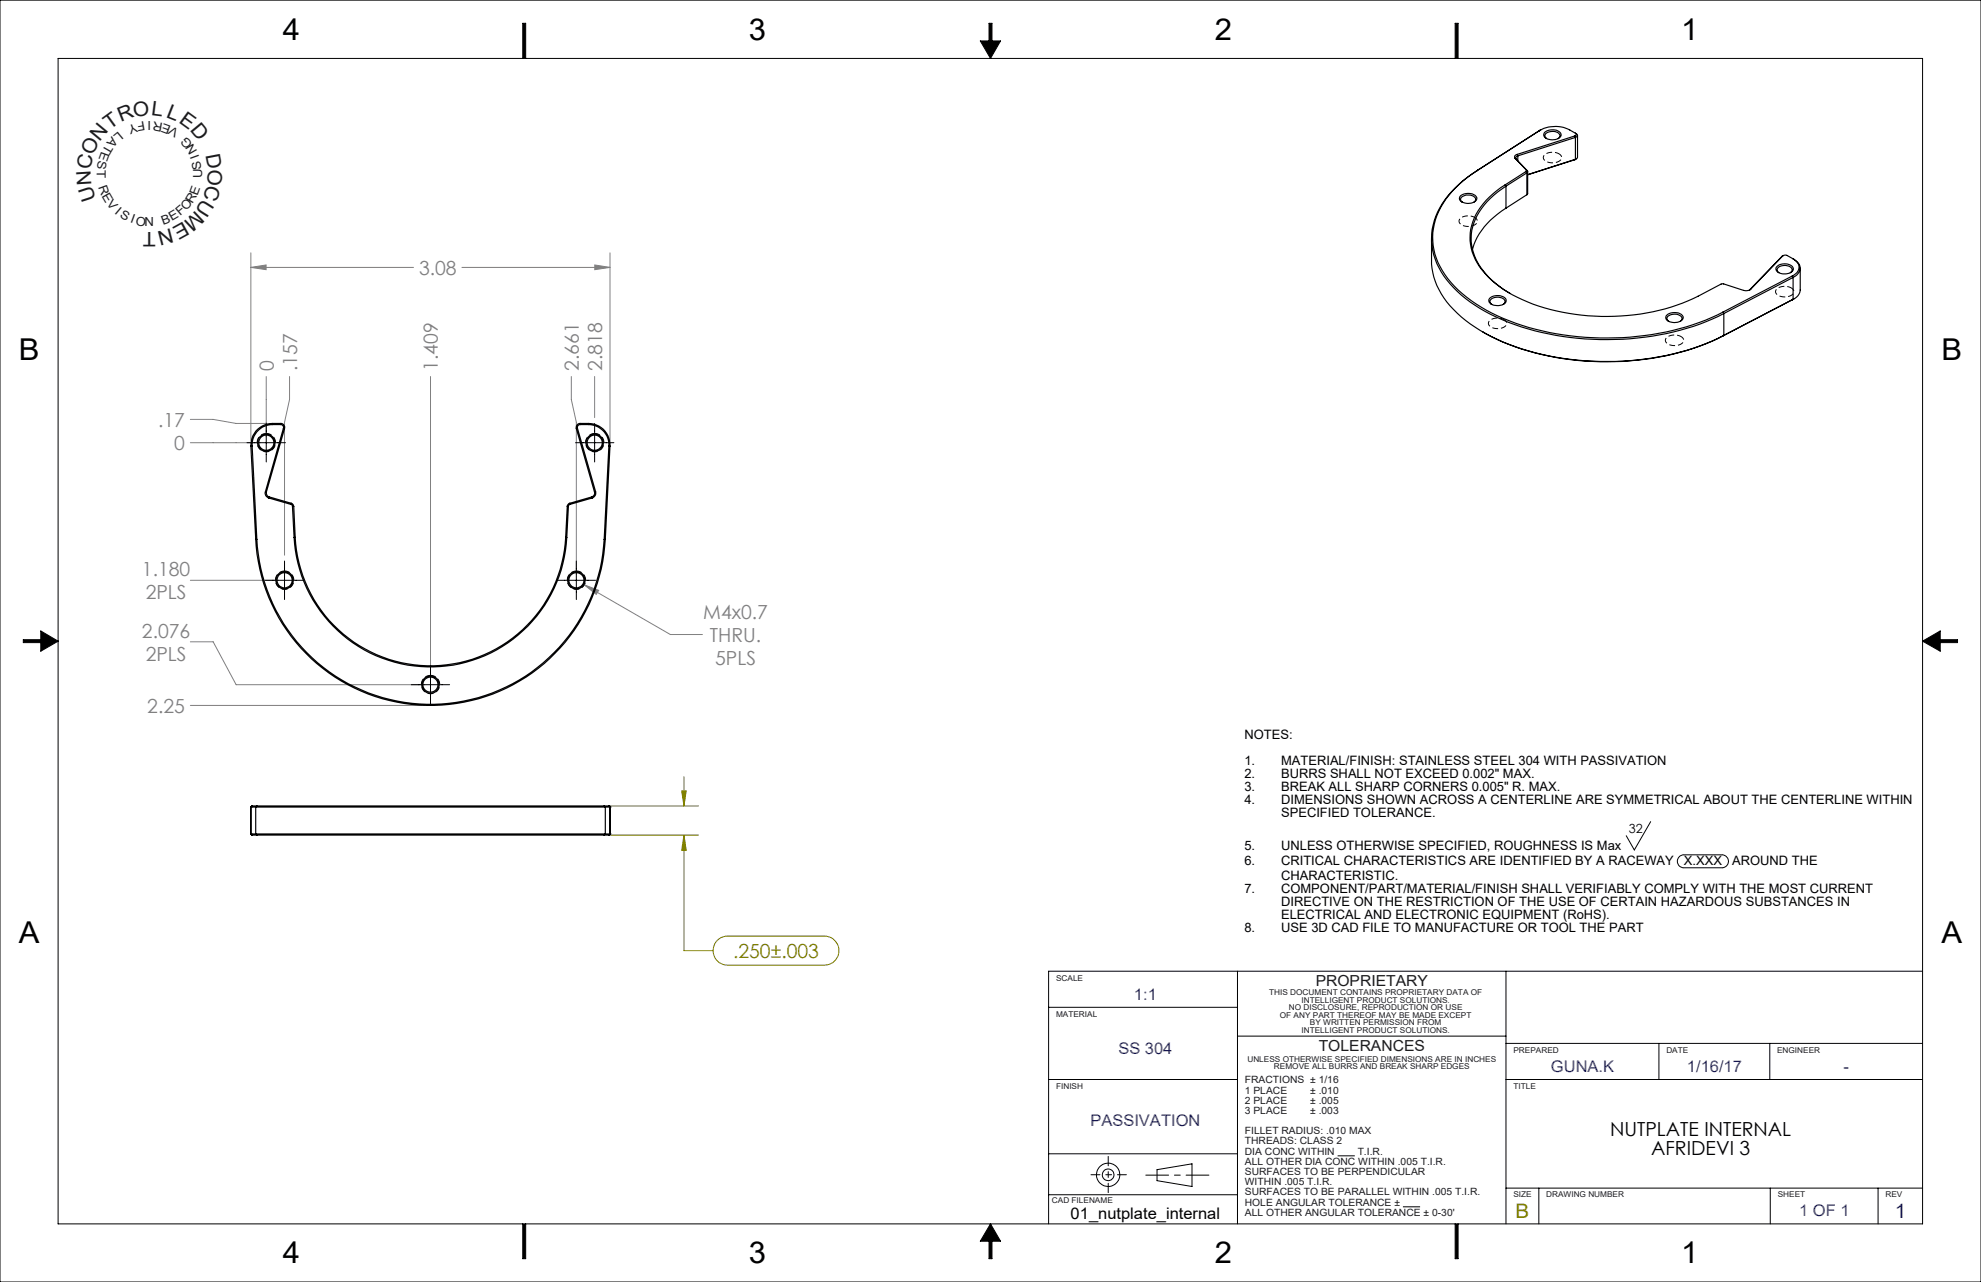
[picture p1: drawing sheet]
<svg xmlns="http://www.w3.org/2000/svg" width="432mm" height="279mm" viewBox="0 0 432 279" stroke-linecap="round" stroke-linejoin="round" font-family="sans-serif">
<g fill="none" stroke="#000" stroke-width=".22">
<path d="M0 0h431.8v279.4h-431.8zM12.7 12.7h406.4v254h-406.4zM113.9 12.7v-7.6h.7v7.6M215.6 5.1h.6v3.8h1.9l-2.2 3.8-2.2-3.8h1.9zM317.2 12.7v-7.6h.6v7.6M53.8 96.5h8.4M58 92.3v8.4M125.4 96.5h8.4M129.6 92.3v8.4M5.1 139.4h3.8v-1.9l3.8 2.2-3.8 2.2v-1.8h-3.8zM57.8 126.5h8.4M62 122.3v8.4"/>
<path d="M121.5 126.5h8.3M125.6 122.3v8.4M419.1 139.7l3.8-2.2v1.9h3.8v.7h-3.8v1.8zM89.6 149.2h8.4M93.8 145v8.4M359.8 179.1l-3.6 6.1-1.7-3.1M366.1 186.7l.8-.4h8.5a1.41 1.41 0 0 1 1.4 1.4 1.41 1.41 0 0 1-1.4 1.4h-8.4a1.43 1.43 0 0 1-1.3-.9 1.43 1.43 0 0 1 .4-1.5zM228.6 219.5h41.1M269.7 211.7v55M328.3 211.7v55M419.1 211.7h-190.5v55M228.6 235.3h41.1"/>
<path d="M269.7 225.8h58.6M328.3 235.3h90.8M328.3 227.4h90.8M361.6 227.4v7.9M385.8 227.4v7.9M228.6 251.5h41.1M252.2 254.9l7.6-1.3v5l-7.6-1.3zM291.6 251.9h3.7M328.3 258.9h90.8M335.4 258.9v7.8M385.9 258.9v7.8M409.4 258.9v7.8"/>
<path d="M113.9 266.7v7.6h.7v-7.6M215.9 266.7l2.2 3.8h-1.9v3.8h-.6v-3.8h-1.9zM228.6 260.4h41.1M305.8 263h3.7M317.2 266.7v7.6h.6v-7.6"/>
<circle cx="241.5" cy="256" r="1.26"/>
<circle cx="241.5" cy="256" r="2.54"/>
</g>
<path d="M133.1 175.6h19.2M148.6 172.4h1l-.5 3.2zM149.1 169.3v6.3M133.1 182h19.2M149.1 182l.5 3.3h-1zM149.1 182v25.2h6.3M156.1 205.2l.2-.2a3.1 3.1 0 0 1 2.3-1h21.1a3.2 3.2 0 0 1 3.1 3.2 3.2 3.2 0 0 1-3.1 3.2h-21.1a3.2 3.2 0 0 1-2.8-1.9 3.2 3.2 0 0 1 .3-3.3z" fill="none" stroke="#808000" stroke-width=".22"/>
<path d="M237.8 256h7.7" fill="none" stroke="#000" stroke-width=".22" stroke-dasharray="15.2 1.3 1.3 1.3" stroke-dashoffset="13.3"/>
<path d="M241.6 252v7.9" fill="none" stroke="#000" stroke-width=".22" stroke-dasharray="15.2 1.3 1.3 1.3" stroke-dashoffset="13.2"/>
<path d="M249.8 256.1h13.7" fill="none" stroke="#000" stroke-width=".22" stroke-dasharray="15.2 1.3 1.3 1.3" stroke-dashoffset="10.3"/>
<path d="M113.9 5.1v7.6h.7v-7.6zM215.6 5.1v3.8h-1.9l2.2 3.8 2.2-3.8h-1.9v-3.8zM317.2 5.1v7.6h.6v-7.6zM419.1 139.7l3.8 2.2v-1.8h3.8v-.7h-3.8v-1.9zM317.2 266.7v7.6h.6v-7.6zM215.9 266.7l-2.2 3.8h1.9v3.8h.6v-3.8h1.9zM113.9 266.7v7.6h.7v-7.6zM5.1 139.4v.7h3.8v1.8l3.8-2.2-3.8-2.2v1.9z" fill-rule="evenodd" fill="#000"/>
<g fill="none" stroke="#808080" stroke-width=".22">
<path d="M54.7 58.3l3.3-.6v1.1zM54.7 55.1v40.9M54.7 58.3h35.4M100.7 58.3h32.3M129.6 57.7l3.4 .6-3.4 .5zM133 55.1v40.9M41.5 96.5h15.3M41.5 91.4h5l5 .9h6.6M58 82.1v13.1M63.1 82.1v5l-1.1 4.9v29M93.8 82.1v65.9M124.5 82.1v5l1.1 4.9v33.2"/>
<path d="M129.6 82.1v8.9M41.5 126.5h19.2M41.5 139.9h5l5 9.3h41.1M127.4 127.5l3.1 1.2-.5 .8zM127.4 127.5l18.7 10.8h7M41.5 153.7h51.1"/>
</g>
<path d="M58.1 94.5a2 2 0 0 0-1.8 2.9 2 2 0 0 0 3.4 .2 2 2 0 0 0-1.4-3.1h-.2M129.6 94.5a2 2 0 0 0-1.7 2.9 2 2 0 0 0 3.4 .2 2 2 0 0 0-1.5-3.1h-.2M62 124.4a2 2 0 0 0-1.7 3 2 2 0 0 0 3.4 .2 2 2 0 0 0-1.5-3.1l-.2-.1M125.7 124.4a2 2 0 0 0-1.8 3 2 2 0 0 0 3.4 .2 2 2 0 0 0-1.4-3.1l-.2-.1M93.8 147.2a2 2 0 0 0-1.7 2.9 2 2 0 0 0 3.4 .2 2 2 0 0 0-1.5-3.1h-.2" fill="none" stroke="#000" stroke-width=".22" stroke-dasharray="1.3 .6" stroke-dashoffset=".1" stroke-linecap="butt"/>
<path d="M339.8 33.5a2.54 2.54 0 0 0-3.4 .7 1.73 1.73 0 0 0 2.2 1.3 1.37 1.37 0 0 0 1.7-1.5l-.5-.5M321.4 47.4a2.54 2.54 0 0 0-3.4 .7 1.73 1.73 0 0 0 2.3 1.2 1.37 1.37 0 0 0 1.6-1.4l-.5-.5M327.8 69.7a2.54 2.54 0 0 0-3.4 .6 1.73 1.73 0 0 0 2.3 1.3 1.37 1.37 0 0 0 1.6-1.4l-.5-.5M366.4 73.3a2.54 2.54 0 0 0-3.4 .7 1.73 1.73 0 0 0 2.3 1.3 1.37 1.37 0 0 0 1.6-1.5l-.5-.5M390.4 62.7a2.54 2.54 0 0 0-3.4 .7 1.73 1.73 0 0 0 2.3 1.3 1.37 1.37 0 0 0 1.6-1.5l-.5-.5" fill="none" stroke="#000" stroke-width=".22" stroke-dasharray="1.3 .6" stroke-dashoffset=".4" stroke-linecap="butt"/>
<path d="M148.6 172.4h1l-.5 3.2zM149.1 182l.5 3.3h-1z" fill="#808000"/>
<path d="M127.4 127.5l2.6 2 .5-.8zM54.7 58.3l3.3-.6v1.1zM129.6 57.7l3.4 .6-3.4 .5z" fill="#808080"/>
<g fill="none" stroke="#000" stroke-width=".25">
<path d="M321.9 37.3l.2-.2a20.1 20.1 0 0 0-9.5 11.8 13.9 13.9 0 0 0 3.7 12.7 35.4 35.4 0 0 0 16.9 9.8 61.6 61.6 0 0 0 39.9-2.2l2.5-1.2M321.9 37.3a21.1 21.1 0 0 0-9.3 10.8 14.3 14.3 0 0 0 4.2 14.6 38.6 38.6 0 0 0 19.3 9.8 61.4 61.4 0 0 0 38.4-3.5l1.2-.7M330.3 34.5l2.4 2.5M330.3 34.5l.2 .2M330.5 34.7l2.4 2.5M330.7 33.7a.54 .54 0 0 0-.5 .3 .54 .54 0 0 0 .1 .5M330.7 33.7l.1 .3M330.8 34a.44 .44 0 0 0-.4 .2 .44 .44 0 0 0 .1 .5M330.8 34v1M332.6 37.4l-4.5 2.9M332.6 37.4l.2 .3M332.7 37l-.1 .4"/>
<path d="M332.7 37l.2 .2M332.8 37.7l-4.5 2.9M332.8 37.7v4.7M332.9 37.2l.1 .2-.2 .3M333 37.4v4.8l-.2 .2M335.7 28.4a7.1 7.1 0 0 1 7.7 .6M335.7 28.4l-13.8 8.9M335.8 28.3l-.3 .2 .2-.1M336.8 28.8a2.49 2.49 0 0 1 3.5 .4 1.5 1.5 0 0 1-2 1.3 1.52 1.52 0 0 1-1.8-1.3zM337.1 30.2a.78 .78 0 0 1-.3-.9 .78 .78 0 0 1 .8-.5 1.77 1.77 0 0 1 2.4 .8l-.4 .6M343.3 29.6l-12.6 4.1M343.3 29.6l.1 .4"/>
<path d="M343.4 29a.32 .32 0 0 1 .2 .4 .32 .32 0 0 1-.3 .2M343.4 29a.46 .46 0 0 1 .5 .5 .46 .46 0 0 1-.5 .5M343.4 30l-12.6 4M343.4 30v4.7M343.4 34.7l-10.4 3.4 10.3-3.3M343.4 34.7l-.1 .1M343.6 34.6l-.3 .2M343.9 29.5v4.8l-.5 .4M312 52v4.8a16.5 16.5 0 0 0 6.5 12.3 43.1 43.1 0 0 0 20.7 8.8 60.9 60.9 0 0 0 35.3-4.2l1.2-.6M318.4 42.7a2.66 2.66 0 0 1 3.4 .2 1.06 1.06 0 0 1-1.1 1.4 2.44 2.44 0 0 1-2.6-.8v-.4zM318.8 44.1a.7 .7 0 0 1-.4-.8 .7 .7 0 0 1 .6-.6 2.02 2.02 0 0 1 2.6 .6v.4l-.4 .4M328.1 40.3a14.9 14.9 0 0 0-7.6 10.5 12.2 12.2 0 0 0 4.6 10.2 34.6 34.6 0 0 0 18.3 7.5 46.5 46.5 0 0 0 26.7-3.9l5.3-2.8 4.6 1.5a1.85 1.85 0 0 0 1.6-.3"/>
<path d="M328.1 40.3l.2 .3M328.3 40.6a14.9 14.9 0 0 0-7.6 10.4 12.5 12.5 0 0 0 5.4 10.8l3.1 2.2M328.3 45.4a15.5 15.5 0 0 0-7.3 9M328.3 40.6v4.8M332.8 42.4l-4.5 3M387.2 58.2a2.43 2.43 0 0 1 3.7 .3 1.35 1.35 0 0 1-1.6 1.2 1.71 1.71 0 0 1-2.2-1.3zM387.7 59.4a.8 .8 0 0 1-.3-.9 .8 .8 0 0 1 .8-.5 1.73 1.73 0 0 1 2.4 .8l-.4 .6M388.4 55.9l-7 7.2M388.6 55.8l.9-.2 1.3 .8M388.6 55.8l-7 7.2M388.6 55.8l-.2 .1M388.7 55.7l-.3 .2"/>
<path d="M390.8 56.4a1.95 1.95 0 0 1 1.3 1.9 1.95 1.95 0 0 1-1.4 1.8M390.8 56.4a2.27 2.27 0 0 1 1.5 2.6l-.7 1-.8 .5M392.4 58.5l-.1 5.3-.7 .9-.8 .5M323.2 72.3a56.1 56.1 0 0 0 32.1 6.3 53.5 53.5 0 0 0 20.3-5.4M324.8 64.9a2.48 2.48 0 0 1 3.5 .5 1.36 1.36 0 0 1-1.6 1.2 1.89 1.89 0 0 1-2.2-1.1zM325.2 66.3a.78 .78 0 0 1-.4-.9 .78 .78 0 0 1 .8-.5 1.73 1.73 0 0 1 2.4 .9l-.3 .5M363.2 68.8a2.47 2.47 0 0 1 3.7 .3 1.75 1.75 0 0 1-2.3 1.2 1.2 1.2 0 0 1-1.4-1.5zM363.7 70a.7 .7 0 0 1-.4-.7 .7 .7 0 0 1 .7-.6 2.02 2.02 0 0 1 2.6 .6v.4l-.4 .3M375.6 68l.1 .3M375.7 68.3v4.8M375.7 73.1l-.1 .1M381.4 63.1l-.1 .1"/>
<path d="M381.6 63l-.2 .1M390.7 60.1l-15.1 7.9M390.7 60.1l.1 .4M390.8 60.5l-15.1 7.8M390.8 60.5v4.7M390.8 65.2l-15.2 8M391 65.2l-.3 .1 .1-.1M54.7 97.2h.3M54.7 97.2l1 20.3M55 97.2l1 20.3M59.4 92.3a4.7 4.7 0 0 0-4.7 4.9M59.4 92.5a4.5 4.5 0 0 0-4.4 4.7"/>
<path d="M59.4 92.5h1.8M59.4 92.3h1.8M59.4 92.3v.2M61.2 92.3a.88 .88 0 0 1 .8 1.1M61.2 92.5a.63 .63 0 0 1 .6 .8M61.2 92.3v.2M61.8 93.3l.2 .1M61.8 93.3l-3.9 13.8M62 93.4l-3.9 13.8M125.6 93.4l4 13.8M125.9 93.3l-.3 .1M125.9 93.3l3.9 13.8"/>
<path d="M126.5 92.5a.63 .63 0 0 0-.6 .8M126.5 92.3a.88 .88 0 0 0-.9 1.1M126.5 92.5h1.8M126.5 92.3v.2M126.5 92.3h1.8M128.3 92.5a4.5 4.5 0 0 1 4.4 4.7M128.3 92.3a4.6 4.6 0 0 1 4.7 4.9M128.3 92.3v.2M132.7 97.2h.3M132.7 97.2l-1 20.3M133 97.2l-1.1 20.3M55.7 117.5a38.1 38.1 0 0 0 38.1 36.2 38.1 38.1 0 0 0 38.1-36.2"/>
<path d="M55.7 117.5h.3M56 117.5a37.9 37.9 0 0 0 37.8 36 37.9 37.9 0 0 0 37.9-36M57.9 107.1a1.07 1.07 0 0 0 .7 1.4M57.9 107.1l.2 .1M58.1 107.2a.94 .94 0 0 0 .6 1.1M58.6 108.5l4.8 1.4M58.7 108.3l-.1 .2M58.7 108.3l4.8 1.4M63.4 109.9l.3 .2v.3M63.5 109.7l.4 .2 .1 .4M63.5 109.7l-.1 .2M63.7 110.4l.4 6.7"/>
<path d="M64 110.3l-.3 .1M64 110.3l.3 6.8M64.1 117.1a29.8 29.8 0 0 0 29.7 28.3 29.8 29.8 0 0 0 29.7-28.3M64.1 117.1h.2M64.3 117.1a29.5 29.5 0 0 0 29.5 28 29.5 29.5 0 0 0 29.5-28M123.3 117.1h.2M123.6 110.3l.3 .1M123.6 110.3l-.3 6.8M123.9 110.4l-.4 6.7M124.2 109.7h-.2l-.4 .6M124.2 109.7v.2M124.2 109.9l-.2 .2-.1 .3"/>
<path d="M129 108.3v.2M129 108.3l-4.8 1.4M129 108.5l-4.8 1.4M129.6 107.2a.88 .88 0 0 1-.6 1.1M129.8 107.1a1.14 1.14 0 0 1-.8 1.4M129.8 107.1l-.2 .1M131.7 117.5h.2M54.7 175.9h.1M54.7 175.9v5.9M54.7 175.9h1M55 175.6l-.3 .3M55.7 175.9h76.2"/>
<path d="M55.7 175.9v5.9M56 175.6h75.7M56 175.6h-1.1l-.2 .3M56 175.6l-.3 .3M131.7 175.6l.2 .3M131.7 175.6h1M131.9 175.9v5.9M131.9 175.9h1.1M132.7 175.6h.1M132.7 175.6l.3 .3M133 175.9h.1M133 175.9v5.9"/>
<path d="M54.7 181.8h.1M54.7 181.8l.2 .2h1.1M54.7 181.8l.3 .2M54.7 181.8h1M55.7 181.8h76.2M55.7 181.8l.3 .2M56 182h75.7M131.7 182h1M131.9 181.8l-.2 .2M131.9 181.8h1.1M132.7 182h.1M133 181.8h.1"/>
<path d="M133 181.8l-.3 .2"/>
<circle cx="58" cy="96.5" r="1.91"/>
<circle cx="58" cy="96.5" r="1.65"/>
<circle cx="129.6" cy="96.5" r="1.9"/>
<circle cx="129.6" cy="96.5" r="1.65"/>
<circle cx="62" cy="126.5" r="1.91"/>
<circle cx="62" cy="126.5" r="1.66"/>
<circle cx="125.6" cy="126.5" r="1.9"/>
<circle cx="125.6" cy="126.5" r="1.66"/>
<circle cx="93.8" cy="149.2" r="1.9"/>
<circle cx="93.8" cy="149.2" r="1.65"/>
</g>
<g font-size="6.6">
<text x="61.6" y="8.7">4</text>
<text x="163.2" y="8.7">3</text>
<text x="264.8" y="8.7">2</text>
<text x="366.4" y="8.7">1</text>
<text x="4.1" y="78.5">B</text>
<text x="423.2" y="78.5">B</text>
<text x="4.1" y="205.5">A</text>
<text x="423.2" y="205.5">A</text>
<text x="61.6" y="275.4">4</text>
<text x="163.2" y="275.4">3</text>
<text x="264.8" y="275.4">2</text>
<text x="366.4" y="275.4">1</text>
</g>
<g font-size="4.4" fill="#191924">
<text x="23.9" y="28.3" transform="rotate(-36 23.9 28.3)">T</text>
<text x="26.3" y="26.6" transform="rotate(-22 26.3 26.6)">R</text>
<text x="29.2" y="25.4" transform="rotate(-7 29.2 25.4)">O</text>
<text x="32.9" y="25" transform="rotate(7 32.9 25)">L</text>
<text x="36.1" y="25.5" transform="rotate(22 36.1 25.5)">L</text>
<text x="38.8" y="26.6" transform="rotate(36 38.8 26.6)">E</text>
<text x="41.3" y="28.4" transform="rotate(50 41.3 28.4)">D</text>
<text x="20.3" y="34" transform="rotate(-65 20.3 34)">O</text>
<text x="21.7" y="31" transform="rotate(-50 21.7 31)">N</text>
<text x="44.8" y="33.8" transform="rotate(79 44.8 33.8)">D</text>
<text x="19.7" y="37.1" transform="rotate(-79 19.7 37.1)">C</text>
<text x="19.9" y="40.3" transform="rotate(-94 19.9 40.3)">N</text>
<text x="45.2" y="40.2" transform="rotate(108 45.2 40.2)">C</text>
<text x="45.4" y="36.8" transform="rotate(94 45.4 36.8)">O</text>
<text x="20.9" y="43.3" transform="rotate(-108 20.9 43.3)">U</text>
<text x="42.7" y="45.8" transform="rotate(137 42.7 45.8)">M</text>
<text x="44.2" y="43.3" transform="rotate(122 44.2 43.3)">U</text>
<text x="34" y="50.6" transform="rotate(-180 34 50.6)">T</text>
<text x="37.3" y="49.8" transform="rotate(166 37.3 49.8)">N</text>
<text x="40.1" y="48.3" transform="rotate(151 40.1 48.3)">E</text>
</g>
<text font-size="4.4" fill="#f00" x="330.4" y="265.4">B</text>
<text font-size="4.4" fill="#00f" x="413" y="265.4">1</text>
<g font-size="4.2" fill="#808080">
<text x="91.3" y="59.9">3.08</text>
<text x="59.7" y="80.9" transform="rotate(-90 59.7 80.9)">0</text>
<text x="64.7" y="80.9" transform="rotate(-90 64.7 80.9)">.157</text>
<text x="95.5" y="80.9" transform="rotate(-90 95.5 80.9)">1.409</text>
<text x="126.2" y="80.9" transform="rotate(-90 126.2 80.9)">2.661</text>
<text x="131.2" y="80.9" transform="rotate(-90 131.2 80.9)">2.818</text>
<text x="34.5" y="93">.17</text>
<text x="38" y="98.1">0</text>
<text x="30.9" y="125.5">1.180</text>
<text x="31.8" y="130.6">2PLS</text>
<text x="153.3" y="134.8">M4x0.7</text>
<text x="30.9" y="138.9">2.076</text>
<text x="31.8" y="144">2PLS</text>
<text x="154.7" y="139.9">THRU.</text>
<text x="155.9" y="144.9">5PLS</text>
<text x="32.1" y="155.3">2.25</text>
</g>
<text font-size="4.2" fill="#808000" x="159.8" y="208.8">.250±.003</text>
<g font-size="4.2">
<text x="351" y="247.5">NUTPLATE INTERNAL</text>
<text x="359.9" y="251.7">AFRIDEVI 3</text>
</g>
<g font-size="3.5" fill="#00f">
<text x="247.2" y="217.8">1:1</text>
<text x="243.8" y="229.6">SS 304</text>
<text x="338.1" y="233.6">GUNA.K</text>
<text x="367.7" y="233.6">1/16/17</text>
<text x="401.8" y="233.6">-</text>
<text x="237.7" y="245.4">PASSIVATION</text>
<text x="392.2" y="265.1">1 OF 1</text>
</g>
<text font-size="3.5" x="233.4" y="265.7">01_nutplate_internal</text>
<g font-size="3.3" fill="#191924">
<text x="286.8" y="214.8">PROPRIETARY</text>
<text x="287.4" y="229">TOLERANCES</text>
</g>
<g font-size="2.8">
<text x="271.2" y="161">NOTES:</text>
<text x="271.2" y="166.7">1.</text>
<text x="279.2" y="166.7">MATERIAL/FINISH: STAINLESS STEEL 304 WITH PASSIVATION</text>
<text x="271.2" y="169.5">2.</text>
<text x="271.2" y="172.3">3.</text>
<text x="279.2" y="169.5">BURRS SHALL NOT EXCEED 0.002&quot; MAX.</text>
<text x="279.2" y="172.3">BREAK ALL SHARP CORNERS 0.005&quot; R. MAX.</text>
<text x="271.2" y="175.1">4.</text>
<text x="279.2" y="175.1">DIMENSIONS SHOWN ACROSS A CENTERLINE ARE SYMMETRICAL ABOUT THE CENTERLINE WITHIN</text>
<text x="279.2" y="178">SPECIFIED TOLERANCE.</text>
<text x="271.2" y="185.2">5.</text>
<text x="279.2" y="185.2">UNLESS OTHERWISE SPECIFIED, ROUGHNESS IS Max</text>
<text x="271.2" y="188.5">6.</text>
<text x="279.2" y="188.5">CRITICAL CHARACTERISTICS ARE IDENTIFIED BY A RACEWAY</text>
<text x="279.2" y="191.8">CHARACTERISTIC.</text>
<text x="367" y="188.5">X.XXX</text>
<text x="377.6" y="188.5">AROUND THE</text>
<text x="271.2" y="194.6">7.</text>
<text x="279.2" y="194.6">COMPONENT/PART/MATERIAL/FINISH SHALL VERIFIABLY COMPLY WITH THE MOST CURRENT</text>
<text x="279.2" y="197.4">DIRECTIVE ON THE RESTRICTION OF THE USE OF CERTAIN HAZARDOUS SUBSTANCES IN</text>
<text x="271.2" y="203.1">8.</text>
<text x="279.2" y="200.2">ELECTRICAL AND ELECTRONIC EQUIPMENT (RoHS).</text>
<text x="279.2" y="203.1">USE 3D CAD FILE TO MANUFACTURE OR TOOL THE PART</text>
</g>
<g font-size="2.7" fill="#191924">
<text x="24.4" y="29.7" transform="rotate(130 24.4 29.7)">A</text>
<text x="25.8" y="28.5" transform="rotate(140 25.8 28.5)">L</text>
<text x="29.5" y="26.7" transform="rotate(160 29.5 26.7)">Y</text>
<text x="31.4" y="26.4" transform="rotate(170 31.4 26.4)">F</text>
<text x="33" y="26.3" transform="rotate(-180 33 26.3)">I</text>
<text x="35.6" y="26.7" transform="rotate(-170 35.6 26.7)">R</text>
<text x="37.4" y="27.4" transform="rotate(-160 37.4 27.4)">E</text>
<text x="39.1" y="28.4" transform="rotate(-150 39.1 28.4)">V</text>
<text x="21.4" y="34.9" transform="rotate(100 21.4 34.9)">S</text>
<text x="22.1" y="33" transform="rotate(110 22.1 33)">E</text>
<text x="23.1" y="31.3" transform="rotate(120 23.1 31.3)">T</text>
<text x="42.1" y="31.3" transform="rotate(-130 42.1 31.3)">G</text>
<text x="43" y="33" transform="rotate(-120 43 33)">N</text>
<text x="43.5" y="34.3" transform="rotate(-110 43.5 34.3)">I</text>
<text x="21.1" y="36.9" transform="rotate(90 21.1 36.9)">T</text>
<text x="21.4" y="40.8" transform="rotate(70 21.4 40.8)">R</text>
<text x="44" y="36.8" transform="rotate(-100 44 36.8)">S</text>
<text x="44" y="38.9" transform="rotate(-90 44 38.9)">U</text>
<text x="22.1" y="42.7" transform="rotate(60 22.1 42.7)">E</text>
<text x="23.2" y="44.5" transform="rotate(50 23.2 44.5)">V</text>
<text x="24.9" y="46.4" transform="rotate(40 24.9 46.4)">I</text>
<text x="26" y="47.3" transform="rotate(30 26 47.3)">S</text>
<text x="39.3" y="47.2" transform="rotate(-40 39.3 47.2)">F</text>
<text x="40.6" y="46.1" transform="rotate(-50 40.6 46.1)">O</text>
<text x="42" y="44.5" transform="rotate(-60 42 44.5)">R</text>
<text x="43" y="42.6" transform="rotate(-70 43 42.6)">E</text>
<text x="28.3" y="48.5" transform="rotate(20 28.3 48.5)">I</text>
<text x="29.5" y="48.9" transform="rotate(10 29.5 48.9)">O</text>
<text x="31.5" y="49.3">N</text>
<text x="35.6" y="48.9" transform="rotate(-20 35.6 48.9)">B</text>
<text x="37.5" y="48.2" transform="rotate(-30 37.5 48.2)">E</text>
</g>
<text font-size="2.7" x="355" y="181.5">32</text>
<g font-size="2.2" fill="#191924">
<text x="271.3" y="236.1">FRACTIONS ± 1/16</text>
<text x="271.3" y="238.3">1 PLACE</text>
<text x="285.6" y="238.3">± .010</text>
<text x="271.3" y="240.5">2 PLACE</text>
<text x="271.3" y="242.8">3 PLACE</text>
<text x="285.6" y="240.5">± .005</text>
<text x="285.6" y="242.8">± .003</text>
<text x="271.3" y="247.2">FILLET RADIUS: .010 MAX</text>
<text x="271.3" y="249.4">THREADS: CLASS 2</text>
<text x="271.3" y="251.7">DIA CONC WITHIN</text>
<text x="295.9" y="251.7">T.I.R.</text>
<text x="271.3" y="253.9">ALL OTHER DIA CONC WITHIN .005 T.I.R.</text>
<text x="271.3" y="256.1">SURFACES TO BE PERPENDICULAR</text>
<text x="271.3" y="258.3">WITHIN .005 T.I.R.</text>
<text x="271.3" y="260.5">SURFACES TO BE PARALLEL WITHIN .005 T.I.R.</text>
<text x="271.3" y="262.8">HOLE ANGULAR TOLERANCE ±</text>
<text x="271.3" y="265">ALL OTHER ANGULAR TOLERANCE ± 0-30'</text>
</g>
<g font-size="1.7" fill="#191924">
<text x="230.2" y="213.7">SCALE</text>
<text x="230.2" y="221.6">MATERIAL</text>
<text x="276.6" y="216.9">THIS DOCUMENT CONTAINS PROPRIETARY DATA OF</text>
<text x="279" y="221.8">OF ANY PART THEREOF MAY BE MADE EXCEPT</text>
<text x="280.9" y="220.2">NO DISCLOSURE, REPRODUCTION OR USE</text>
<text x="283.7" y="218.6">INTELLIGENT PRODUCT SOLUTIONS.</text>
<text x="283.7" y="225.1">INTELLIGENT PRODUCT SOLUTIONS.</text>
<text x="285.5" y="223.5">BY WRITTEN PERMISSION FROM</text>
<text x="271.9" y="231.4">UNLESS OTHERWISE SPECIFIED DIMENSIONS ARE IN INCHES</text>
<text x="277.7" y="233">REMOVE ALL BURRS AND BREAK SHARP EDGES</text>
<text x="329.9" y="229.4">PREPARED</text>
<text x="363.2" y="229.4">DATE</text>
<text x="387.4" y="229.4">ENGINEER</text>
<text x="230.2" y="237.3">FINISH</text>
<text x="329.9" y="237.3">TITLE</text>
<text x="229.3" y="262.1">CAD FILENAME</text>
<text x="329.9" y="261">SIZE</text>
<text x="337" y="261">DRAWING NUMBER</text>
<text x="387.5" y="261">SHEET</text>
<text x="411" y="261">REV</text>
</g>
</svg>
